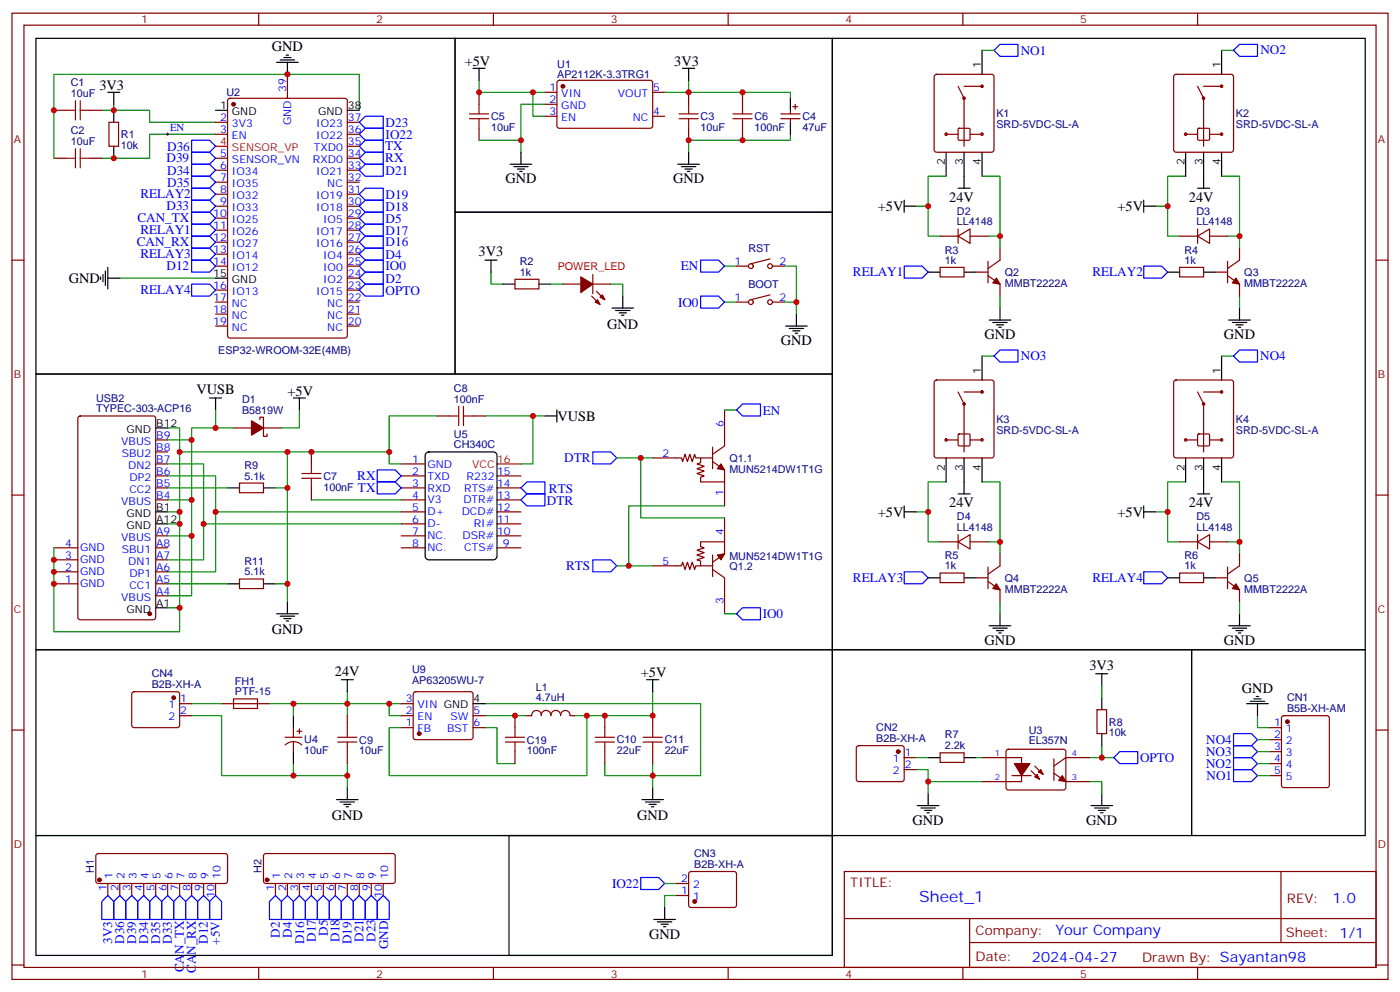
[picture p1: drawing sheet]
<svg xmlns="http://www.w3.org/2000/svg" width="412mm" height="292mm" viewBox="0 0 412 292" stroke-linecap="round" stroke-linejoin="round" font-family="sans-serif">
<g fill="none" stroke="#870000" stroke-width=".35">
<path d="M3.5 3.9h405.4v284.3h-405.4zM7.1 7.4h398.2v277.3h-398.2zM76.2 3.9v3.5M145.3 3.9v3.5M214.5 3.9v3.5M283.6 3.9v3.5M352.8 3.9v3.5M15.9 32.5h3.5M26.5 32.5h3.5M32.1 36h2.8v7h-2.8zM63.5 36h3.5M63.5 39.5h3.5"/>
<path d="M67.3 29.1l.4-.2h33.9l.7 .5v69.4l-.5 .6-34.1 .1-.6-.5-.1-69.4zM84.7 21.9v7M102.3 36h3.5M102.3 39.5h3.5M141.1 27.2v3.5M141.1 37.7v3.6M160.5 27.2h3.5M160.5 30.7h3.5M160.5 34.2h3.5M164.3 23.8l.4-.2 27.1 .1 .5 .6-.1 13-.6 .4h-27.1l-.5-.7v-12.7zM192.3 27.2h3.5M192.3 34.2h3.5"/>
<path d="M202.8 27.2v3.5M202.8 37.7v3.6M218.7 27.2v3.5M218.7 37.7v3.6M230 33.5h5.7M230 34.9h5.7M232.8 32.5v1M232.8 34.9v1.1M233.5 31.4h1.4M234.2 30.7v1.4M275.4 22.1l.5-.2h16.2l.5 .2 .2 .5v21.5l-.2 .5-.5 .2h-16.2l-.5-.2-.2-.5v-21.5zM278.7 39.5h3.5"/>
<path d="M282.2 25.4l1.8 3.5v14.1M282.3 37.9l.3-.2 3 .1 .2 .3-.1 3-.3 .2-3-.1-.2-.3zM284 25.4h5.3M285.8 39.5h3.5M346 22.1l.4-.2h16.3l.5 .2 .2 .5v21.5l-.3 .5-.4 .2h-16.3l-.5-.2-.2-.5v-21.5zM349.2 39.5h3.6M352.8 25.4l1.7 3.5v14.1M352.8 37.9l.3-.2 3 .1 .2 .3-.1 3-.2 .2-3-.1-.2-.3zM354.5 25.4h5.3M356.3 39.5h3.5M15.9 46.6h3.5M26.5 46.6h3.5"/>
<path d="M63.5 46.6h3.5M63.5 50.1h3.5M63.5 53.6h3.5M63.5 57.2h3.5M102.3 46.6h3.5M102.3 50.1h3.5M102.3 53.6h3.5M102.3 57.2h3.5M102.3 43h3.5M3.5 76.6h3.6M63.5 60.7h3.5M63.5 64.2h3.5"/>
<path d="M63.5 67.7h3.5M63.5 71.3h3.5M63.5 74.8h3.5M63.5 78.3h3.5M102.3 60.7h3.5M102.3 64.2h3.5M102.3 67.7h3.5M102.3 71.3h3.5M102.3 74.8h3.5M102.3 78.3h3.5M217 78.3h3.5M226.8 76.2l-5.6 1.4"/>
<path d="M227.5 78.3h3.6M276.9 78.7h7.1v2.8h-7.1zM276.9 69.5h5.3M282.2 69.5l3.6-2.1v4.2zM282.2 67.4v4.2M285.8 69.5h5.2M291 76.9v6.4M294.6 73v3.6l-3.6 2.4M347.5 78.7h7v2.8h-7zM347.5 69.5h5.3M352.8 69.5l3.5-2.1v4.2zM352.8 67.4v4.2"/>
<path d="M356.3 69.5h5.3M361.6 76.9v6.4M365.1 73v3.6l-3.5 2.4M405.3 76.6h3.6M63.5 85.4h3.5M63.5 88.9h3.5M63.5 92.4h3.5M63.5 96h3.5M102.3 85.4h3.5M102.3 88.9h3.5M102.3 92.4h3.5M102.3 96h3.5"/>
<path d="M102.3 81.8h3.5M151.7 82.2h7v2.8h-7zM165.8 83.6h5.3M174.3 87.1l2.4 2.5M174.6 83.6h5.3M174.6 80.8v5.6M175.7 85.7l2.5 2.5M217 88.9h3.5M226.8 86.8l-5.6 1.4M227.5 88.9h3.6M287.5 80.1h3.5M291 81.1l3.6 2.5v3.5"/>
<path d="M358.1 80.1h3.5M361.6 81.1l3.5 2.5v3.5M275.4 112l.5-.2h16.2l.5 .2 .2 .5v21.6l-.2 .5-.5 .2h-16.2l-.5-.3-.2-.4v-21.6zM282.2 115.4l1.8 3.5v14.1M284 115.4h5.3M346 112l.4-.2h16.3l.5 .2 .2 .5v21.6l-.3 .5-.4 .2h-16.3l-.5-.3-.2-.4v-21.6zM352.8 115.4l1.7 3.5v14.1M354.5 115.4h5.3M23.2 122.6l.4-.2h21.6l.6 .4 .1 58.9-.5 .6-21.8 .1-.6-.5-.1-58.8zM45.9 136.5h3.5M45.9 129.5h3.5M45.9 133h3.5"/>
<path d="M68.8 125.9h5.3M76.6 123.5v-.7h1v5.6h1.1v-.7M77.6 125.9h5.3M91.7 133v3.5M118.2 136.5h7M128.8 122.4h3.5M139.3 122.4h3.6M192.3 134.8h8.4l.4 1 .7-2.1 .7 2.1 .7-2.1 .7 2.1 .7-2.1 .4 1.1h4.9M206.4 134.8v1.4l-1.1 .3 2.1 .7-2.1 .7 2.1 .7-2.1 .7 2.1 .8-1 .3v1.4h7v-3.5l-3.5-2.5M209.9 131.6v6.3M213.4 120.6v10.6l-3.5 2.5M278.7 129.5h3.5"/>
<path d="M282.3 127.9l.3-.2 3 .1 .2 .3-.1 3-.3 .1h-3l-.2-.3zM285.8 129.5h3.5M349.2 129.5h3.6M352.8 127.9l.3-.2 3 .1 .2 .3-.1 3-.2 .1h-3l-.2-.3zM356.3 129.5h3.5M3.5 145.7h3.6M45.9 140.1h3.5M45.9 143.6h3.5M45.9 147.1h3.5M45.9 157.7h3.5M70.6 142.2h7v2.8h-7zM91.7 143.6v3.5"/>
<path d="M118.2 140.1h7M118.2 143.6h7M118.2 147.1h7M118.2 150.6h7M118.2 154.2h7M118.2 157.7h7M146.4 140.1h7.1M146.4 143.6h7.1M146.4 147.1h7.1M146.4 150.6h7.1M146.4 154.2h7.1M146.4 157.7h7.1"/>
<path d="M213.4 141.8v7.1M213.4 152.4v7.1M276.9 159.5h5.3M282.2 159.5l3.6-2.2v4.3zM282.2 157.3v4.3M285.8 159.5h5.2M347.5 159.5h5.3M352.8 159.5l3.5-2.2v4.3zM352.8 157.3v4.3M356.3 159.5h5.3M405.3 145.7h3.6M15.9 161.2h7"/>
<path d="M15.9 171.8h7M15.9 168.3h7M15.9 164.7h7M45.9 161.2h3.5M45.9 175.3h3.5M45.9 171.8h3.5M45.9 168.3h3.5M45.9 164.7h3.5M70.6 170.4h7v2.8h-7zM118.2 161.2h7M146.4 161.2h7.1M192.3 166.5h8.4l.4-1 .7 2.1 .7-2.1 .7 2.1 .7-2.1 .7 2.1 .4-1.1h4.9"/>
<path d="M209.9 167.6l3.5 2.4v10.6M209.9 165.5l3.5-2.5v-3.5h-7v1.4l1 .3-2.1 .7 2.1 .7-2.1 .7 2.1 .7-2.1 .7 1.1 .4v1.4M209.9 163.3v6.4M276.9 168.6h7.1v2.8h-7.1zM287.5 170h3.5M291 171.1l3.6 2.5v3.5M291 166.9v6.3M294.6 163v3.5l-3.6 2.5M347.5 168.6h7v2.8h-7zM358.1 170h3.5M361.6 171.1l3.5 2.5v3.5M361.6 166.9v6.3"/>
<path d="M365.1 163v3.5l-3.5 2.5M3.5 214.8h3.6M39 203.8l.5-.2h12.7l.5 .2 .2 .5v9.4l-.7 .4h-13l-.4-.7v-9.1zM52.9 210.6h3.5M52.9 207.1h3.5M65.3 207.1h14.1M84 217h4.9M84 219.2a3.5 3.5 0 0 1 4.9 .1M86.4 214.1v2.9M86.4 218.4v2.8M87.5 215.2h1.4M88.2 214.5v1.4"/>
<path d="M102.3 210.6v3.5M118.2 210.6h3.5M118.2 214.1h3.5M118.2 207.1h3.5M121.9 203.8l.5-.2h16.2l.5 .2 .2 .5v12.7l-.2 .5-.5 .2h-16.2l-.5-.3-.2-.4v-12.7zM139.3 210.6h3.6M139.3 214.1h3.6M151.7 210.6v3.5M155.2 210.6h1.4M156.6 210.6a1.41 1.41 0 0 1 1.4-1.5 1.41 1.41 0 0 1 1.4 1.5M159.4 210.6a1.41 1.41 0 0 1 1.5-1.5 1.41 1.41 0 0 1 1.4 1.5M162.3 210.6a1.41 1.41 0 0 1 1.4-1.5 1.41 1.41 0 0 1 1.4 1.5"/>
<path d="M165.2 210.6a1.38 1.38 0 0 1 1.3-1.5 1.38 1.38 0 0 1 1.4 1.5M167.9 210.6h1.4M178.2 210.6v3.5M192.3 210.6v3.5M252.5 219.6l.4-.2h12.7l.5 .2 .2 .5v9.5l-.7 .4-12.9-.1-.5-.6v-9.2zM323.1 208.8h2.9v7.1h-2.9zM373.9 214.1h3.6M373.9 217.7h3.6M377.7 210.8l.5-.2h12.7l.6 .4 .1 20.1-.5 .6-12.9 .1-.7-.5v-20zM405.3 214.8h3.6M102.3 221.2v3.5M151.7 221.2v3.5"/>
<path d="M178.2 221.2v3.5M192.3 221.2v3.5M266.3 223h3.6M266.3 226.5h3.6M276.9 221.5h7.1v2.9h-7.1zM289.3 223h11.6v7h-11.6M296.6 220.7l.4-.2h16.5l.5 .7-.1 10.8-.6 .5-16.5-.1-.5-.6v-10.6zM298.1 228.2h5.6M303.7 226.8l2.5 2.5M304.8 225.4l2.5 2.5M310.4 227.5l3.6 2.5h7M310.4 223.3v6.4"/>
<path d="M321 223h-7l-3.6 2.4M373.9 228.2h3.6M373.9 221.2h3.6M373.9 224.7h3.6M28.5 251.4l.4-.2h37.7l.4 .7v7.4l-.2 .5-.5 .2h-37.4l-.5-.2-.2-.5v-7.4zM31.7 260v3.5M35.3 260v3.5M38.8 260v3.5M42.3 260v3.5M45.9 260v3.5M49.4 260v3.5M52.9 260v3.5"/>
<path d="M56.4 260v3.5M60 260v3.5M63.5 260v3.5M77.8 251.4l.5-.2h37.7l.4 .7v7.4l-.2 .5-.5 .2h-37.4l-.5-.2-.2-.5v-7.4zM81.1 260v3.5M84.7 260v3.5M88.2 260v3.5M91.7 260v3.5M95.2 260v3.5M98.8 260v3.5M102.3 260v3.5M105.8 260v3.5"/>
<path d="M109.4 260v3.5M112.9 260v3.5M199.3 260h3.5M203.1 256.7l.5-.2h12.7l.5 .2 .2 .5-.1 9.4-.6 .5-13-.1-.5-.7v-9.1zM248.7 256.5h156.6v28.2h-156.6zM377.3 256.5v20.9M199.3 263.5h3.5M248.7 270.3h156.5M285.6 277.4h119.6M285.6 270.3v14.1M3.5 284h3.6M76.2 284.7v3.5"/>
<path d="M145.3 284.7v3.5M214.5 284.7v3.5M283.6 284.7v3.5M352.8 284.7v3.5M405.3 284h3.6"/>
<circle cx="278.7" cy="39.5" r=".35"/>
<circle cx="289.3" cy="39.5" r=".35"/>
<circle cx="349.2" cy="39.5" r=".35"/>
<circle cx="359.8" cy="39.5" r=".35"/>
<circle cx="221.2" cy="78.3" r=".71"/>
<circle cx="226.8" cy="78.3" r=".71"/>
<circle cx="221.2" cy="88.9" r=".71"/>
<circle cx="226.8" cy="88.9" r=".71"/>
<circle cx="278.7" cy="129.5" r=".35"/>
<circle cx="289.3" cy="129.5" r=".35"/>
<circle cx="349.3" cy="129.5" r=".35"/>
<circle cx="359.8" cy="129.5" r=".35"/>
</g>
<g fill="none" stroke="#008700" stroke-width=".35">
<path d="M289.3 14.8h3.5M359.8 14.8h3.6M30 32.5h14.1v3.5h19.4M33.5 30.7v1.8M63.5 39.5h-19.4v7.1h-14.1M105.8 32.5v-10.6h-89.9v24.7M141.1 23.6v3.6h15.9M160.5 27.2h-3.5v7h3.5M160.5 30.7h-7v14.1M202.8 27.2h30v1.7M202.8 23.6v3.6h-7M232.8 39.5v1.8h-30v3.5"/>
<path d="M141.1 41.3h12.4M278.7 51.9h-5.3v17.6h3.5M289.3 51.9h5.3v17.6h-3.6M349.2 51.9h-5.2v17.6h3.5M359.8 51.9h5.3v17.6h-3.5M213.4 78.3h3.6M231.1 78.3h3.5v14.1M269.9 60.7h3.5M294.6 69.5v3.5M340.4 60.7h3.6M365.1 69.5v3.5M35.3 81.8h28.2"/>
<path d="M144.6 80.1v3.5h3.6M162.3 83.6h3.5M179.9 83.6h3.5v3.5M213.4 88.9h3.6M231.1 88.9h3.5M294.6 87.1v3.6M365.1 87.1v3.6M289.3 104.8h3.5M359.8 104.8h3.6M49.4 136.5h10.6v28.2h-10.6M49.4 129.5h7v45.8h-7M49.4 125.9h3.5v24.7h-3.5"/>
<path d="M52.9 133h31.8M63.5 120.6v5.3h5.3M63.5 125.9h-7.1v3.6M88.2 120.6v5.3h-5.3M118.2 136.5h-3.5v-3.5h-30v44.1M128.8 122.4h-14.1v10.6M142.9 122.4h17.6M157 122.4v14.1h-3.5M181.7 134.8h7M192.3 134.8h-3.6v17.6h24.7M213.4 120.6h3.6M49.4 140.1h14.1v28.2h-14.1"/>
<path d="M49.4 147.1h7M49.4 143.6h17.6M49.4 157.7h7M52.9 150.6v3.6h-3.5M52.9 154.2v24.7h-3.5M60 154.2h58.2M63.5 150.6h54.7M81.1 143.6h3.6M91.7 147.1h26.5M213.4 148.9h-28.2v17.6h7.1M269.9 150.6h3.5M278.7 141.8h-5.3v17.7h3.5"/>
<path d="M289.3 141.8h5.3v17.7h-3.6M294.6 159.5v3.5M340.4 150.6h3.6M349.2 141.8h-5.2v17.7h3.5M359.8 141.8h5.3v17.7h-3.5M365.1 159.5v3.5M15.9 161.2v24.7h37v-7M49.4 171.8h17.6M81.1 171.8h3.6M181.7 166.5h3.5M294.6 177.1v3.5M365.1 177.1v3.5"/>
<path d="M213.4 180.6h3.6M56.4 210.6h8.9v17.6h21.1v-3.5M56.4 207.1h8.9M86.4 207.1v3.5M102.3 203.6v3.5h-22.9M114.7 207.1h-12.4v3.5M118.2 207.1h-3.5v3.5h3.5M142.9 207.1h63.5v21.1h-28.2v-3.5M142.9 214.1h3.5v10.6h5.3M142.9 210.6h12.3M169.3 210.6h3.6v17.6h-58.2v-14.1h3.5M192.3 203.6v7h-19.4"/>
<path d="M324.6 219.4v3.6h-3.6M324.6 201.8v3.5M370.4 210.6v3.5h3.5M370.4 217.7h3.5M86.4 228.2h15.9M102.3 224.7v7.1M192.3 224.7v7.1M269.9 226.5h3.5v3.5h15.9M269.9 223h3.5M273.4 230v3.5M287.5 223h1.8M321 230h3.6v3.5"/>
<path d="M324.6 223h3.5M370.4 221.2h3.5M370.4 224.7h3.5M370.4 228.2h3.5M195.8 260h3.5M199.3 263.5h-3.5v3.6"/>
</g>
<g fill="none" stroke="#00f" stroke-width=".35">
<path d="M292.8 14.8l1.8-1.7h5.3v3.5h-5.3zM363.4 14.8l1.7-1.7h5.3v3.5h-5.3zM105.8 39.5l1.8-1.8h5.3v3.6h-5.3zM105.8 36l1.8-1.8h5.3v3.5h-5.3zM56.4 55.4h5.3l1.8 1.8-1.8 1.7h-5.3zM56.4 58.9h5.3l1.8 1.8-1.8 1.7h-5.3zM56.4 48.3h5.3l1.8 1.8-1.8 1.8h-5.3zM56.4 51.9h5.3l1.8 1.7-1.8 1.8h-5.3zM56.4 41.3h5.3l1.8 1.7-1.8 1.8h-5.3zM56.4 44.8h5.3l1.8 1.8-1.8 1.7h-5.3zM105.8 46.6l1.8-1.8h5.3v3.5h-5.3zM105.8 43l1.8-1.7h5.3v3.5h-5.3z"/>
<path d="M105.8 57.2l1.8-1.8h5.3v3.5h-5.3zM105.8 50.1l1.8-1.8h5.3v3.6h-5.3zM56.4 66h5.3l1.8 1.7-1.8 1.8h-5.3zM56.4 73h5.3l1.8 1.8-1.8 1.8h-5.3zM56.4 76.6h5.3l1.8 1.7-1.8 1.8h-5.3zM56.4 69.5h5.3l1.8 1.8-1.8 1.7h-5.3zM56.4 62.4h5.3l1.8 1.8-1.8 1.8h-5.3zM105.8 78.3l1.8-1.7h5.3v3.5h-5.3zM105.8 71.3l1.8-1.8h5.3v3.5h-5.3zM105.8 67.7l1.8-1.7h5.3v3.5h-5.3zM105.8 60.7l1.8-1.8h5.3v3.5h-5.3zM105.8 74.8l1.8-1.8h5.3v3.6h-5.3z"/>
<path d="M105.8 64.2l1.8-1.8h5.3v3.6h-5.3zM206.4 76.6h5.3l1.7 1.7-1.7 1.8h-5.3zM266.3 78.3h5.3l1.8 1.8-1.8 1.7h-5.3zM336.9 78.3h5.3l1.8 1.8-1.8 1.7h-5.3zM56.4 83.6h5.3l1.8 1.8-1.8 1.7h-5.3zM105.8 85.4l1.8-1.8h5.3v3.5h-5.3zM105.8 81.8l1.8-1.7h5.3v3.5h-5.3zM206.4 87.1h5.3l1.7 1.8-1.7 1.8h-5.3zM292.8 104.8l1.8-1.8h5.3v3.5h-5.3zM363.4 104.8l1.7-1.8h5.3v3.5h-5.3zM111.1 138.3h5.3l1.8 1.8-1.8 1.7h-5.3zM174.6 133h5.3l1.8 1.8-1.8 1.7h-5.3z"/>
<path d="M217 120.6l1.7-1.7h5.3v3.5h-5.3zM111.1 141.8h5.3l1.8 1.8-1.8 1.7h-5.3zM153.5 143.6l1.7-1.8h5.3v3.5h-5.3zM153.5 147.1l1.7-1.8h5.3v3.6h-5.3zM174.6 164.7h5.3l1.8 1.8-1.8 1.8h-5.3zM266.3 168.3h5.3l1.8 1.7-1.8 1.8h-5.3zM336.9 168.3h5.3l1.8 1.7-1.8 1.8h-5.3zM217 180.6l1.7-1.7h5.3v3.5h-5.3zM363.4 219.4h5.3l1.7 1.8-1.7 1.8h-5.3zM363.4 215.9h5.3l1.7 1.8-1.7 1.7h-5.3zM328.1 223l1.7-1.8h5.3v3.5h-5.3zM363.4 226.5h5.3l1.7 1.7-1.7 1.8h-5.3z"/>
<path d="M363.4 223h5.3l1.7 1.7-1.7 1.8h-5.3zM188.7 258.2h5.3l1.8 1.8-1.8 1.8h-5.3zM31.7 263.5l1.8 1.8v5.3h-3.5v-5.3zM35.3 263.5l1.7 1.8v5.3h-3.5v-5.3zM38.8 263.5l1.8 1.8v5.3h-3.6v-5.3zM42.3 263.5l1.8 1.8v5.3h-3.5v-5.3zM45.9 263.5l1.7 1.8v5.3h-3.5v-5.3zM49.4 263.5l1.8 1.8v5.3h-3.6v-5.3zM52.9 263.5l1.8 1.8v5.3h-3.5v-5.3zM56.4 263.5l1.8 1.8v5.3h-3.5v-5.3zM60 263.5l1.7 1.8v5.3h-3.5v-5.3zM63.5 263.5l1.8 1.8v5.3h-3.6v-5.3z"/>
<path d="M81.1 263.5l1.8 1.8v5.3h-3.5v-5.3zM84.7 263.5l1.7 1.8v5.3h-3.5v-5.3zM88.2 263.5l1.8 1.8v5.3h-3.6v-5.3zM91.7 263.5l1.8 1.8v5.3h-3.5v-5.3zM95.2 263.5l1.8 1.8v5.3h-3.5v-5.3zM98.8 263.5l1.7 1.8v5.3h-3.5v-5.3zM102.3 263.5l1.8 1.8v5.3h-3.6v-5.3zM105.8 263.5l1.8 1.8v5.3h-3.5v-5.3zM109.4 263.5l1.7 1.8v5.3h-3.5v-5.3zM112.9 263.5l1.8 1.8v5.3h-3.6v-5.3z"/>
</g>
<g fill="none" stroke="#000" stroke-width=".35">
<path d="M10.6 11.3h123.5v98.8h-123.5zM81.5 18.3h6.3M82.5 17.6h4.3M83.6 16.9h2.1M84.3 16.2h.7M84.7 18.3v3.6M134.1 11.3h111.1v51.1h-111.1zM245.2 11.3h157v179.9h-157zM289.3 14.8v7.1M359.8 14.8v7.1M31.7 27.2h3.6M33.5 27.2v3.5"/>
<path d="M33.5 32.5v3.5M63.5 32.5h3.5M102.3 32.5h3.5M139.3 20.1h3.6M141.1 20.1v3.5M201.1 20.1h3.5M202.8 20.1v3.5M232.8 28.9v3.6M232.8 36v3.5M33.5 43v3.6M150.3 48.3h6.3M151.3 49h4.3"/>
<path d="M152.4 49.7h2.1M153.1 50.4h.7M153.5 44.8v3.5M199.7 48.3h6.3M200.7 49h4.3M201.8 49.7h2.1M202.5 50.4h.7M202.8 44.8v3.5M266.3 58.9v3.5M278.7 44.8v7.1M282.2 55.4h3.6M284 44.8v10.6"/>
<path d="M289.3 44.8v7.1M336.9 58.9v3.5M349.2 44.8v7.1M352.8 55.4h3.5M354.5 44.8v10.6M359.8 44.8v7.1M31 79.7v4.3M31.7 78.7v6.3M134.1 62.4h111.1v47.7h-111.1zM142.9 76.6h3.5M144.6 76.6v3.5M266.3 60.7h3.6"/>
<path d="M336.9 60.7h3.5M29.6 81.5v.7M30.3 80.8v2.1M31.7 81.8h3.6M63.5 81.8h3.5M148.2 83.6h3.5M158.7 83.6h3.6M180.3 90.7h6.3M181.3 91.4h4.3M182.4 92.1h2.1M183.1 92.8h.7M183.4 87.1v3.6"/>
<path d="M231.4 96h6.4M232.5 96.7h4.2M233.5 97.4h2.2M234.2 98.1h.7M234.6 92.4v3.6M273.4 80.1h3.5M284 80.1h3.5M291.4 94.2h6.3M292.5 94.9h4.2M293.5 95.6h2.1M294.2 96.3h.7M294.6 90.7v3.5"/>
<path d="M344 80.1h3.5M354.5 80.1h3.6M361.9 94.2h6.4M363 94.9h4.2M364.1 95.6h2.1M364.8 96.3h.7M365.1 90.7v3.5M10.6 110.1h234.6v81.1h-234.6zM61.7 117.1h3.6M63.5 117.1v3.5M86.4 117.1h3.6M88.2 117.1v3.5"/>
<path d="M289.3 104.8v7M359.8 104.8v7M45.9 125.9h3.5M125.5 133.4l.8-.4h19l.9 .4 .2 .7v29.6l-.5 .8-.6 .2h-19l-.9-.4-.2-.6v-29.6zM160.5 122.4h3.5M164 120.6v3.6M278.7 134.8v7M284 134.8v10.5M289.3 134.8v7M349.2 134.8v7M354.5 134.8v10.5M359.8 134.8v7"/>
<path d="M45.9 150.6h3.5M45.9 154.2h3.5M67 143.6h3.6M77.6 143.6h3.5M266.3 148.9v3.5M266.3 150.6h3.6M282.2 145.3h3.6M336.9 148.9v3.5M336.9 150.6h3.5M352.8 145.3h3.5M45.9 178.9h3.5M67 171.8h3.6"/>
<path d="M77.6 171.8h3.5M84.7 177.1v3.5M273.4 170h3.5M284 170h3.5M344 170h3.5M354.5 170h3.6M10.6 191.2h234.6v54.7h-234.6zM81.5 180.6h6.3M82.5 181.3h4.3M83.6 182h2.1M84.3 182.7h.7M245.2 191.2h105.8v54.7h-105.8z"/>
<path d="M291.4 184.1h6.3M292.5 184.9h4.2M293.5 185.6h2.1M294.2 186.3h.7M294.6 180.6v3.5M322.8 198.3h3.5M324.6 198.3v3.5M351 191.2h51.2v54.7h-51.2zM361.9 184.1h6.4M363 184.9h4.2M364.1 185.6h2.1M364.8 186.3h.7"/>
<path d="M365.1 180.6v3.5M86.4 210.6v3.5M100.5 200h3.6M102.3 200v3.6M139.3 207.1h3.6M190.5 200h3.5M192.3 200v3.6M324.6 205.3v3.5M324.6 215.9v3.5M367.2 207.1h6.4M368.3 206.4h4.2M369.4 205.7h2.1"/>
<path d="M370.1 205h.7M370.4 207.1v3.5M86.4 221.2v3.5M99.1 235.3h6.4M100.2 236h4.2M101.2 236.7h2.2M102 237.4h.7M102.3 231.8v3.5M189.1 235.3h6.3M190.1 236h4.3M191.2 236.7h2.1M191.9 237.4h.7"/>
<path d="M192.3 231.8v3.5M270.2 237.1h6.4M271.3 237.8h4.2M272.3 238.5h2.2M273 239.2h.8M273.4 233.5v3.6M273.4 223h3.5M284 223h3.5M321.4 237.1h6.3M322.4 237.8h4.3M323.5 238.5h2.1M324.2 239.2h.7"/>
<path d="M324.6 233.5v3.6M10.6 245.9h234.6v35.3h-234.6zM149.9 245.9h95.3v35.3h-95.3zM192.6 270.6h6.4M193.7 271.3h4.2M194.7 272h2.1M195.4 272.7h.7M195.8 267.1v3.5"/>
</g>
<g fill="#870000" stroke="#870000" stroke-width=".35">
<path d="M211.3 163.3l2.1-.3-1 1.7z"/>
<path d="M212.4 136.5l1 1.8-2.1-.4z"/>
<path d="M176.7 87.5l.7-.7 .8 1.4z"/>
<path d="M176 88.2l.7 1.4-1.4-.7z"/>
<path d="M171.1 81.5l3.5 2.1-3.5 2.5z"/>
<path d="M74.1 123.8l3.5 2.1-3.5 2.2z"/>
<path d="M293.5 81.8l1.1 1.8-2.1-.3z"/>
<path d="M364.1 81.8l1 1.8-2.1-.3z"/>
<path d="M293.5 171.8l1.1 1.8-2.1-.4z"/>
<path d="M364.1 171.8l1 1.8-2.1-.4z"/>
<path d="M312.9 228.2l1.1 1.8-2.1-.3z"/>
<path d="M304.8 228.6l.7-.7 .7 1.4z"/>
<path d="M305.9 227.2l.7-.7 .7 1.4z"/>
<path d="M298.8 224.7h4.6l-2.5 3.5z"/>
<circle cx="68.8" cy="30.7" r=".53"/>
<circle cx="165.8" cy="25.4" r=".53"/>
<circle cx="123.5" cy="215.9" r=".53"/>
<circle cx="289.3" cy="25.4" r=".35"/>
<circle cx="284" cy="28.9" r=".35"/>
<circle cx="359.8" cy="25.4" r=".35"/>
<circle cx="354.5" cy="28.9" r=".35"/>
<circle cx="289.3" cy="115.4" r=".35"/>
<circle cx="284" cy="118.9" r=".35"/>
<circle cx="359.8" cy="115.4" r=".35"/>
<circle cx="354.5" cy="118.9" r=".35"/>
<circle cx="44.1" cy="180.6" r=".53"/>
<circle cx="264.6" cy="221.2" r=".53"/>
<circle cx="204.6" cy="265.3" r=".53"/>
<circle cx="379.2" cy="212.4" r=".53"/>
<circle cx="51.2" cy="205.3" r=".53"/>
<circle cx="29.3" cy="258.9" r=".53"/>
<circle cx="78.7" cy="258.9" r=".53"/>
</g>
<g fill="none" stroke="#a10000" stroke-width=".35">
<path d="M19.4 32.5h2.8M22.2 29.6v5.7M23.6 29.6v5.7M23.6 32.5h2.9M138.3 34.9h5.6M138.3 33.5h5.6M141.1 30.7v2.8M141.1 34.9v2.8M200 34.9h5.7M200 33.5h5.7M202.8 30.7v2.8M202.8 34.9v2.8"/>
<path d="M215.9 34.9h5.6M215.9 33.5h5.6M218.7 30.7v2.8M218.7 34.9v2.8M19.4 46.6h2.8M22.2 43.7v5.7M23.6 46.6h2.9M23.6 43.7v5.7M135.1 119.6v5.6M136.5 119.6v5.6M88.9 139.3h5.6M91.7 136.5v2.8"/>
<path d="M132.3 122.4h2.8M136.5 122.4h2.8M88.9 140.8h5.6M91.7 140.8v2.8M68.8 205.7h7v2.8h-7zM99.5 218.4h5.6M99.5 217h5.6M102.3 214.1v2.9M102.3 218.4v2.8M148.9 218.4h5.6M148.9 217h5.6M151.7 214.1v2.9"/>
<path d="M151.7 218.4v2.8M175.3 218.4h5.7M175.3 217h5.7M178.2 214.1v2.9M178.2 218.4v2.8M189.4 218.4h5.7M189.4 217h5.7M192.3 214.1v2.9M192.3 218.4v2.8"/>
</g>
<path d="M63.5 43h3.5M146.4 136.5h7.1" fill="none" stroke="#f00" stroke-width=".35"/>
<path d="M49 39.5h.7M49.4 39.2v.7" fill="none" stroke="#000" stroke-width=".29"/>
<g fill="#c00">
<circle cx="188.7" cy="134.8" r=".88"/>
<circle cx="185.2" cy="166.5" r=".88"/>
<circle cx="84.7" cy="21.9" r=".88"/>
<circle cx="33.5" cy="32.5" r=".88"/>
<circle cx="202.8" cy="41.3" r=".88"/>
<circle cx="141.1" cy="27.2" r=".88"/>
<circle cx="153.5" cy="41.3" r=".88"/>
<circle cx="157" cy="27.2" r=".88"/>
<circle cx="202.8" cy="27.2" r=".88"/>
<circle cx="234.6" cy="88.9" r=".88"/>
<circle cx="114.7" cy="133" r=".88"/>
<circle cx="102.3" cy="207.1" r=".88"/>
<circle cx="192.3" cy="228.2" r=".88"/>
<circle cx="172.9" cy="210.6" r=".88"/>
<circle cx="114.7" cy="207.1" r=".88"/>
<circle cx="151.7" cy="210.6" r=".88"/>
<circle cx="273.4" cy="60.7" r=".88"/>
<circle cx="294.6" cy="69.5" r=".88"/>
<circle cx="365.1" cy="69.5" r=".88"/>
<circle cx="344" cy="60.7" r=".88"/>
<circle cx="294.6" cy="159.5" r=".88"/>
<circle cx="273.4" cy="150.6" r=".88"/>
<circle cx="365.1" cy="159.5" r=".88"/>
<circle cx="344" cy="150.6" r=".88"/>
<circle cx="33.5" cy="46.6" r=".88"/>
<circle cx="324.6" cy="223" r=".88"/>
<circle cx="273.4" cy="230" r=".88"/>
<circle cx="218.7" cy="27.2" r=".88"/>
<circle cx="218.7" cy="41.3" r=".88"/>
<circle cx="52.9" cy="150.6" r=".88"/>
<circle cx="52.9" cy="154.2" r=".88"/>
<circle cx="56.4" cy="157.7" r=".88"/>
<circle cx="56.4" cy="147.1" r=".88"/>
<circle cx="52.9" cy="178.9" r=".88"/>
<circle cx="15.9" cy="171.8" r=".88"/>
<circle cx="15.9" cy="168.3" r=".88"/>
<circle cx="15.9" cy="164.7" r=".88"/>
<circle cx="84.7" cy="171.8" r=".88"/>
<circle cx="84.7" cy="143.6" r=".88"/>
<circle cx="84.7" cy="133" r=".88"/>
<circle cx="52.9" cy="133" r=".88"/>
<circle cx="63.5" cy="125.9" r=".88"/>
<circle cx="56.4" cy="129.5" r=".88"/>
<circle cx="63.5" cy="150.6" r=".88"/>
<circle cx="60" cy="154.2" r=".88"/>
<circle cx="91.7" cy="133" r=".88"/>
<circle cx="157" cy="122.4" r=".88"/>
<circle cx="15.9" cy="32.5" r=".88"/>
<circle cx="102.3" cy="228.2" r=".88"/>
<circle cx="86.4" cy="228.2" r=".88"/>
<circle cx="86.4" cy="207.1" r=".88"/>
<circle cx="178.2" cy="210.6" r=".88"/>
<circle cx="192.3" cy="210.6" r=".88"/>
</g>
<text font-size="4.6" fill="#00f" x="270.8" y="265.5">Sheet_1</text>
<g font-size="4.2">
<text x="80.1" y="15.1">GND</text>
<text x="136.9" y="19.4">+5V</text>
<text x="198.6" y="19.4">3V3</text>
<text x="29.3" y="26.5">3V3</text>
<text x="148.9" y="54">GND</text>
<text x="198.3" y="54">GND</text>
<text x="279.6" y="59.4">24V</text>
<text x="350.2" y="59.4">24V</text>
<text x="258.6" y="62.1">+5V</text>
<text x="329.2" y="62.1">+5V</text>
<text x="141" y="75.4">3V3</text>
<text x="20.3" y="83.3">GND</text>
<text x="178.9" y="96.8">GND</text>
<text x="230" y="101.6">GND</text>
<text x="290" y="99.8">GND</text>
<text x="360.5" y="99.8">GND</text>
<text x="57.9" y="116">VUSB</text>
<text x="84.7" y="116.4">+5V</text>
<text x="164.2" y="123.8">VUSB</text>
<text x="279.6" y="149.3">24V</text>
<text x="350.2" y="149.3">24V</text>
<text x="258.6" y="152.1">+5V</text>
<text x="329.2" y="152.1">+5V</text>
<text x="80.1" y="186.7">GND</text>
<text x="290" y="189.8">GND</text>
<text x="360.5" y="189.8">GND</text>
<text x="320.9" y="197.2">3V3</text>
<text x="98.7" y="198.9">24V</text>
<text x="188.7" y="199.3">+5V</text>
<text x="365.8" y="203.9">GND</text>
<text x="97.7" y="241.4">GND</text>
<text x="187.7" y="241.4">GND</text>
<text x="268.8" y="242.7">GND</text>
<text x="320" y="242.7">GND</text>
<text x="191.2" y="276.2">GND</text>
</g>
<g font-size="4.2" fill="#00f">
<text x="392.5" y="265.7">1.0</text>
<text x="310.9" y="275.3">Your Company</text>
<text x="304" y="283.1">2024-04-27</text>
</g>
<g font-size="3.9" fill="#00f">
<text x="300.7" y="16.1">NO1</text>
<text x="371.3" y="16">NO2</text>
<text x="113.6" y="40.8">IO22</text>
<text x="113.6" y="37.3">D23</text>
<text x="49.1" y="47.8">D39</text>
<text x="49.3" y="44.3">D36</text>
<text x="113.5" y="47.8">RX</text>
<text x="113.5" y="44.2">TX</text>
<text x="49.3" y="51.4">D34</text>
<text x="113.6" y="51.4">D21</text>
<text x="41.3" y="58.4">RELAY2</text>
<text x="49.3" y="54.9">D35</text>
<text x="113.6" y="58.5">D19</text>
<text x="40.5" y="65.5">CAN_TX</text>
<text x="49.1" y="61.9">D33</text>
<text x="113.6" y="62">D18</text>
<text x="113.6" y="65.5">D5</text>
<text x="41.3" y="69">RELAY1</text>
<text x="113.6" y="69.1">D17</text>
<text x="40.3" y="72.5">CAN_RX</text>
<text x="41.3" y="76">RELAY3</text>
<text x="113.6" y="72.5">D16</text>
<text x="113.6" y="76.1">D4</text>
<text x="49.1" y="79.6">D12</text>
<text x="113.5" y="79.5">IO0</text>
<text x="113.6" y="83.2">D2</text>
<text x="200.5" y="79.6">EN</text>
<text x="251.2" y="81.3">RELAY1</text>
<text x="321.8" y="81.3">RELAY2</text>
<text x="41.3" y="86.6">RELAY4</text>
<text x="113.6" y="86.7">OPTO</text>
<text x="199.7" y="90.2">IO0</text>
<text x="300.7" y="106">NO3</text>
<text x="371.2" y="106">NO4</text>
<text x="224.7" y="122">EN</text>
<text x="166.2" y="136">DTR</text>
<text x="105.2" y="141.3">RX</text>
<text x="105.4" y="144.9">TX</text>
<text x="161.1" y="148.5">DTR</text>
<text x="161.7" y="145">RTS</text>
<text x="166.8" y="167.7">RTS</text>
<text x="251.2" y="171.2">RELAY3</text>
<text x="321.8" y="171.2">RELAY4</text>
<text x="224.7" y="181.8">IO0</text>
<text x="355.3" y="219">NO4</text>
<text x="335.8" y="224.3">OPTO</text>
<text x="355.3" y="226.1">NO2</text>
<text x="355.3" y="222.6">NO3</text>
<text x="355.4" y="229.5">NO1</text>
<text x="180.3" y="261.3">IO22</text>
<text x="82.4" y="276" transform="rotate(-90 82.4 276)">D2</text>
<text x="85.9" y="276" transform="rotate(-90 85.9 276)">D4</text>
<text x="96.5" y="275.3" transform="rotate(-90 96.5 275.3)">D5</text>
<text x="33" y="277.8" transform="rotate(-90 33 277.8)">3V3</text>
<text x="36.6" y="277.8" transform="rotate(-90 36.6 277.8)">D36</text>
<text x="40.1" y="277.8" transform="rotate(-90 40.1 277.8)">D39</text>
<text x="43.6" y="277.8" transform="rotate(-90 43.6 277.8)">D34</text>
<text x="47.1" y="277.8" transform="rotate(-90 47.1 277.8)">D35</text>
<text x="50.6" y="277.8" transform="rotate(-90 50.6 277.8)">D33</text>
<text x="61.2" y="277.8" transform="rotate(-90 61.2 277.8)">D12</text>
<text x="64.7" y="278" transform="rotate(-90 64.7 278)">+5V</text>
<text x="89.6" y="277.8" transform="rotate(-90 89.6 277.8)">D16</text>
<text x="93" y="277.2" transform="rotate(-90 93 277.2)">D17</text>
<text x="100.1" y="277.2" transform="rotate(-90 100.1 277.2)">D18</text>
<text x="103.6" y="277.8" transform="rotate(-90 103.6 277.8)">D19</text>
<text x="107.1" y="277.2" transform="rotate(-90 107.1 277.2)">D21</text>
<text x="110.6" y="277.2" transform="rotate(-90 110.6 277.2)">D23</text>
<text x="114.3" y="279.3" transform="rotate(-90 114.3 279.3)">GND</text>
<text x="54.2" y="286.1" transform="rotate(-90 54.2 286.1)">CAN_TX</text>
<text x="57.7" y="286.3" transform="rotate(-90 57.7 286.3)">CAN_RX</text>
</g>
<g font-size="3.9" fill="#800">
<text x="250.5" y="261.1">TITLE:</text>
<text x="379.1" y="265.7">REV:</text>
<text x="287.4" y="275.3">Company:</text>
<text x="378.7" y="275.9">Sheet: 1/1</text>
<text x="287.4" y="282.9">Date:</text>
<text x="336.4" y="283">Drawn By: Sayantan98</text>
</g>
<g font-size="3.2" fill="#800">
<text x="41.6" y="6.9">1</text>
<text x="110.8" y="6.9">2</text>
<text x="179.9" y="6.9">3</text>
<text x="249.1" y="6.9">4</text>
<text x="318.2" y="6.9">5</text>
<text x="4.1" y="42">A</text>
<text x="405.9" y="42">A</text>
<text x="4.1" y="111.1">B</text>
<text x="405.9" y="111.1">B</text>
<text x="4.1" y="180.3">C</text>
<text x="405.9" y="180.3">C</text>
<text x="4.1" y="249.4">D</text>
<text x="405.9" y="249.4">D</text>
<text x="41.6" y="287.7">1</text>
<text x="110.8" y="287.7">2</text>
<text x="179.9" y="287.7">3</text>
<text x="249.1" y="287.7">4</text>
<text x="318.2" y="287.7">5</text>
</g>
<g font-size="3.2" fill="#000080">
<text x="164.2" y="23">AP2112K-3.3TRG1</text>
<text x="164.2" y="19.9">U1</text>
<text x="20.8" y="28.6">10uF</text>
<text x="20.8" y="25.5">C1</text>
<text x="66.7" y="28.3">U2</text>
<text x="144.6" y="35.4">C5</text>
<text x="206.4" y="35.4">C3</text>
<text x="222.2" y="35.4">C6</text>
<text x="236.4" y="35.4">C4</text>
<text x="293.5" y="34.5">K1</text>
<text x="364.1" y="34.5">K2</text>
<text x="20.8" y="39.6">C2</text>
<text x="35.6" y="40.7">R1</text>
<text x="144.6" y="38.6">10uF</text>
<text x="206.4" y="38.6">10uF</text>
<text x="222.2" y="38.6">100nF</text>
<text x="236.4" y="38.6">47uF</text>
<text x="293.5" y="37.7">SRD-5VDC-SL-A</text>
<text x="364.1" y="37.7">SRD-5VDC-SL-A</text>
<text x="20.8" y="42.7">10uF</text>
<text x="35.6" y="43.8">10k</text>
<text x="281.9" y="63.1">D2</text>
<text x="352.4" y="63.1">D3</text>
<text x="281.9" y="66.3">LL4148</text>
<text x="352.4" y="66.3">LL4148</text>
<text x="153.1" y="78">R2</text>
<text x="220.4" y="74.1">RST</text>
<text x="278.3" y="77.6">1k</text>
<text x="278.3" y="74.7">R3</text>
<text x="348.9" y="77.6">1k</text>
<text x="348.9" y="74.7">R4</text>
<text x="153.1" y="81.1">1k</text>
<text x="296" y="81.2">Q2</text>
<text x="366.5" y="81.2">Q3</text>
<text x="220.4" y="84.7">BOOT</text>
<text x="296" y="84.4">MMBT2222A</text>
<text x="366.5" y="84.4">MMBT2222A</text>
<text x="64.3" y="104.1">ESP32-WROOM-32E(4MB)</text>
<text x="28.3" y="118.2">USB2</text>
<text x="71.3" y="118.6">D1</text>
<text x="133.7" y="118.5">100nF</text>
<text x="133.7" y="115.4">C8</text>
<text x="28.3" y="121.4">TYPEC-303-ACP16</text>
<text x="71.3" y="121.8">B5819W</text>
<text x="293.5" y="124.4">K3</text>
<text x="364.1" y="124.4">K4</text>
<text x="133.7" y="131.9">CH340C</text>
<text x="133.7" y="128.8">U5</text>
<text x="293.5" y="127.7">SRD-5VDC-SL-A</text>
<text x="364.1" y="127.7">SRD-5VDC-SL-A</text>
<text x="72" y="137.9">R9</text>
<text x="214.8" y="135.9">Q1.1</text>
<text x="72" y="141.1">5.1k</text>
<text x="95.2" y="141.2">C7</text>
<text x="214.8" y="139.1">MUN5214DW1T1G</text>
<text x="95.2" y="144.4">100nF</text>
<text x="281.9" y="153.1">D4</text>
<text x="352.4" y="153.1">D5</text>
<text x="281.9" y="156.3">LL4148</text>
<text x="352.4" y="156.3">LL4148</text>
<text x="72" y="166.1">R11</text>
<text x="214.8" y="164.7">MUN5214DW1T1G</text>
<text x="214.8" y="167.8">Q1.2</text>
<text x="278.3" y="167.6">1k</text>
<text x="278.3" y="164.6">R5</text>
<text x="348.9" y="167.6">1k</text>
<text x="348.9" y="164.6">R6</text>
<text x="72" y="169.3">5.1k</text>
<text x="296" y="171.2">Q4</text>
<text x="366.5" y="171.2">Q5</text>
<text x="296" y="174.4">MMBT2222A</text>
<text x="366.5" y="174.4">MMBT2222A</text>
<text x="121.4" y="198">U9</text>
<text x="44.7" y="202.5">B2B-XH-A</text>
<text x="44.7" y="199.3">CN4</text>
<text x="69.2" y="201.4">FH1</text>
<text x="121.4" y="201.2">AP63205WU-7</text>
<text x="157.9" y="203.3">L1</text>
<text x="69.2" y="204.6">PTF-15</text>
<text x="157.9" y="206.4">4.7uH</text>
<text x="379.1" y="209.5">B5B-XH-AM</text>
<text x="379.1" y="206.3">CN1</text>
<text x="258.1" y="215.2">CN2</text>
<text x="303" y="215.9">U3</text>
<text x="326.7" y="213.5">R8</text>
<text x="89.6" y="222">10uF</text>
<text x="89.6" y="218.8">U4</text>
<text x="105.8" y="222">10uF</text>
<text x="105.8" y="218.8">C9</text>
<text x="155.2" y="222">100nF</text>
<text x="155.2" y="218.8">C19</text>
<text x="181.7" y="222">22uF</text>
<text x="181.7" y="218.8">C10</text>
<text x="195.8" y="222">22uF</text>
<text x="195.8" y="218.8">C11</text>
<text x="258.1" y="218.4">B2B-XH-A</text>
<text x="278.4" y="220.5">2.2k</text>
<text x="278.4" y="217.3">R7</text>
<text x="303" y="219.1">EL357N</text>
<text x="326.7" y="216.7">10k</text>
<text x="27.6" y="256.8" transform="rotate(-90 27.6 256.8)">H1</text>
<text x="77" y="256.8" transform="rotate(-90 77 256.8)">H2</text>
<text x="204.5" y="255.4">B2B-XH-A</text>
<text x="204.5" y="252.2">CN3</text>
</g>
<g font-size="3.2">
<text x="288.9" y="20.1" transform="rotate(-90 288.9 20.1)">1</text>
<text x="359.5" y="20.1" transform="rotate(-90 359.5 20.1)">1</text>
<text x="64.8" y="32.1">1</text>
<text x="68.3" y="33.9">GND</text>
<text x="93.7" y="33.9">GND</text>
<text x="102.5" y="32.1">38</text>
<text x="278.3" y="48.6" transform="rotate(-90 278.3 48.6)">2</text>
<text x="283.6" y="48.6" transform="rotate(-90 283.6 48.6)">3</text>
<text x="288.9" y="48.6" transform="rotate(-90 288.9 48.6)">4</text>
<text x="348.9" y="48.6" transform="rotate(-90 348.9 48.6)">2</text>
<text x="354.2" y="48.6" transform="rotate(-90 354.2 48.6)">3</text>
<text x="359.5" y="48.6" transform="rotate(-90 359.5 48.6)">4</text>
<text x="62.8" y="81.5">15</text>
<text x="68.3" y="83.3">GND</text>
<text x="288.9" y="110.1" transform="rotate(-90 288.9 110.1)">1</text>
<text x="359.5" y="110.1" transform="rotate(-90 359.5 110.1)">1</text>
<text x="46" y="125.6">B12</text>
<text x="37.3" y="127.4">GND</text>
<text x="278.3" y="138.5" transform="rotate(-90 278.3 138.5)">2</text>
<text x="283.6" y="138.5" transform="rotate(-90 283.6 138.5)">3</text>
<text x="288.9" y="138.5" transform="rotate(-90 288.9 138.5)">4</text>
<text x="348.9" y="138.5" transform="rotate(-90 348.9 138.5)">2</text>
<text x="354.2" y="138.5" transform="rotate(-90 354.2 138.5)">3</text>
<text x="359.5" y="138.5" transform="rotate(-90 359.5 138.5)">4</text>
<text x="37.3" y="155.6">GND</text>
<text x="37.3" y="152">GND</text>
<text x="46" y="153.8">A12</text>
<text x="46" y="150.3">B1</text>
<text x="46" y="178.5">A1</text>
<text x="37.3" y="180.3">GND</text>
<text x="139.5" y="206.7">4</text>
</g>
<g font-size="3.2" fill="#00f">
<text x="84.3" y="27.2" transform="rotate(-90 84.3 27.2)">39</text>
<text x="161.9" y="26.8">1</text>
<text x="165.3" y="28.6">VIN</text>
<text x="182" y="28.6">VOUT</text>
<text x="192.4" y="26.8">5</text>
<text x="64.8" y="35.6">2</text>
<text x="102.5" y="35.6">37</text>
<text x="161.9" y="30.3">2</text>
<text x="161.9" y="33.9">3</text>
<text x="165.3" y="32.1">GND</text>
<text x="165.3" y="35.6">EN</text>
<text x="186.4" y="35.6">NC</text>
<text x="192.4" y="33.9">4</text>
<text x="50.1" y="38.6">EN</text>
<text x="64.8" y="39.2">3</text>
<text x="68.3" y="37.4">3V3</text>
<text x="68.3" y="40.9">EN</text>
<text x="85.7" y="36.9" transform="rotate(-90 85.7 36.9)">GND</text>
<text x="93.1" y="40.9">IO22</text>
<text x="93.1" y="37.4">IO23</text>
<text x="102.5" y="39.2">36</text>
<text x="64.8" y="46.2">5</text>
<text x="68.3" y="48">SENSOR_VN</text>
<text x="92.2" y="48">RXD0</text>
<text x="92.4" y="44.4">TXD0</text>
<text x="102.5" y="46.2">34</text>
<text x="102.5" y="42.7">35</text>
<text x="64.8" y="49.7">6</text>
<text x="64.8" y="53.3">7</text>
<text x="68.3" y="51.5">IO34</text>
<text x="93.1" y="51.5">IO21</text>
<text x="102.5" y="53.3">32</text>
<text x="102.5" y="49.7">33</text>
<text x="64.8" y="56.8">8</text>
<text x="68.3" y="55">IO35</text>
<text x="68.3" y="58.6">IO32</text>
<text x="93.1" y="58.6">IO19</text>
<text x="96.4" y="55">NC</text>
<text x="102.5" y="56.8">31</text>
<text x="62.8" y="63.9">10</text>
<text x="64.8" y="60.3">9</text>
<text x="68.3" y="62.1">IO33</text>
<text x="68.3" y="65.6">IO25</text>
<text x="93.1" y="62.1">IO18</text>
<text x="95.2" y="65.6">IO5</text>
<text x="102.5" y="63.9">29</text>
<text x="102.5" y="60.3">30</text>
<text x="62.8" y="67.4">11</text>
<text x="62.8" y="70.9">12</text>
<text x="68.3" y="69.1">IO26</text>
<text x="93.1" y="69.1">IO17</text>
<text x="102.5" y="70.9">27</text>
<text x="102.5" y="67.4">28</text>
<text x="62.8" y="74.4">13</text>
<text x="62.8" y="78">14</text>
<text x="68.3" y="72.7">IO27</text>
<text x="68.3" y="76.2">IO14</text>
<text x="93.1" y="72.7">IO16</text>
<text x="95.2" y="76.2">IO4</text>
<text x="102.5" y="78">25</text>
<text x="102.5" y="74.4">26</text>
<text x="216.4" y="78">1</text>
<text x="229.7" y="78">2</text>
<text x="68.3" y="79.7">IO12</text>
<text x="95.2" y="83.3">IO2</text>
<text x="95.2" y="79.7">IO0</text>
<text x="102.5" y="81.5">24</text>
<text x="62.8" y="85">16</text>
<text x="62.8" y="88.5">17</text>
<text x="68.3" y="86.8">IO13</text>
<text x="93.1" y="86.8">IO15</text>
<text x="102.5" y="88.5">22</text>
<text x="102.5" y="85">23</text>
<text x="216.4" y="88.5">1</text>
<text x="229.7" y="88.5">2</text>
<text x="62.8" y="92.1">18</text>
<text x="62.8" y="95.6">19</text>
<text x="68.3" y="90.3">NC</text>
<text x="68.3" y="93.8">NC</text>
<text x="96.4" y="93.8">NC</text>
<text x="96.4" y="90.3">NC</text>
<text x="102.5" y="95.6">20</text>
<text x="102.5" y="92.1">21</text>
<text x="68.3" y="97.4">NC</text>
<text x="96.4" y="97.4">NC</text>
<text x="213.1" y="125.6" transform="rotate(-90 213.1 125.6)">6</text>
<text x="35.7" y="130.9">VBUS</text>
<text x="46" y="129.1">B9</text>
<text x="35.9" y="134.4">SBU2</text>
<text x="37.7" y="137.9">DN2</text>
<text x="46" y="136.2">B7</text>
<text x="46" y="132.6">B8</text>
<text x="121.5" y="136.2">1</text>
<text x="125.9" y="137.6">GND</text>
<text x="195.2" y="134.4">2</text>
<text x="38.2" y="141.5">DP2</text>
<text x="46" y="143.2">B5</text>
<text x="46" y="139.7">B6</text>
<text x="121.5" y="143.2">3</text>
<text x="121.5" y="139.7">2</text>
<text x="125.9" y="141.1">TXD</text>
<text x="137.4" y="141.1">R232</text>
<text x="146.4" y="139.7">15</text>
<text x="146.4" y="143.2">14</text>
<text x="35.7" y="148.5">VBUS</text>
<text x="38.1" y="145">CC2</text>
<text x="46" y="146.8">B4</text>
<text x="121.5" y="146.8">4</text>
<text x="125.9" y="148.2">V3</text>
<text x="125.9" y="144.6">RXD</text>
<text x="136.5" y="148.2">DTR#</text>
<text x="136.8" y="144.6">RTS#</text>
<text x="146.4" y="146.8">13</text>
<text x="213.1" y="145.9" transform="rotate(-90 213.1 145.9)">1</text>
<text x="121.5" y="153.8">6</text>
<text x="121.5" y="150.3">5</text>
<text x="125.9" y="155.2">D-</text>
<text x="125.9" y="151.7">D+</text>
<text x="136" y="151.7">DCD#</text>
<text x="139.6" y="155.2">RI#</text>
<text x="146.4" y="150.3">12</text>
<text x="146.4" y="153.8">11</text>
<text x="19.1" y="160.9">4</text>
<text x="35.7" y="159.1">VBUS</text>
<text x="46" y="160.9">A8</text>
<text x="46" y="157.3">A9</text>
<text x="121.5" y="160.9">8</text>
<text x="121.5" y="157.3">7</text>
<text x="125.9" y="158.8">NC.</text>
<text x="136.3" y="158.8">DSR#</text>
<text x="146.4" y="157.3">10</text>
<text x="148.2" y="160.9">9</text>
<text x="213.1" y="157.3" transform="rotate(-90 213.1 157.3)">4</text>
<text x="19.1" y="167.9">2</text>
<text x="19.1" y="164.4">3</text>
<text x="23.6" y="165.8">GND</text>
<text x="23.6" y="162.3">GND</text>
<text x="35.9" y="162.6">SBU1</text>
<text x="37.7" y="166.2">DN1</text>
<text x="46" y="167.9">A6</text>
<text x="46" y="164.4">A7</text>
<text x="125.9" y="162.3">NC.</text>
<text x="136.8" y="162.3">CTS#</text>
<text x="195.2" y="166.2">5</text>
<text x="19.1" y="171.4">1</text>
<text x="23.6" y="172.9">GND</text>
<text x="23.6" y="169.3">GND</text>
<text x="38.1" y="173.2">CC1</text>
<text x="38.2" y="169.7">DP1</text>
<text x="46" y="171.4">A5</text>
<text x="35.7" y="176.7">VBUS</text>
<text x="46" y="175">A4</text>
<text x="213.1" y="177.7" transform="rotate(-90 213.1 177.7)">3</text>
<text x="49.6" y="208.5">1</text>
<text x="53.1" y="206.7">1</text>
<text x="119.5" y="206.7">3</text>
<text x="123" y="208.5">VIN GND</text>
<text x="49.6" y="212">2</text>
<text x="53.1" y="210.3">2</text>
<text x="119.5" y="213.8">1</text>
<text x="119.5" y="210.3">2</text>
<text x="123" y="215.5">FB</text>
<text x="123" y="212">EN</text>
<text x="131.7" y="215.5">BST</text>
<text x="132.7" y="212">SW</text>
<text x="139.5" y="210.3">5</text>
<text x="139.5" y="213.8">6</text>
<text x="375.3" y="213.8">1</text>
<text x="378.8" y="215.5">1</text>
<text x="375.3" y="217.3">2</text>
<text x="375.3" y="220.8">3</text>
<text x="378.8" y="219.1">2</text>
<text x="263" y="224.4">1</text>
<text x="263" y="227.9">2</text>
<text x="266.5" y="222.6">1</text>
<text x="266.5" y="226.1">2</text>
<text x="375.3" y="224.4">4</text>
<text x="375.3" y="227.9">5</text>
<text x="378.8" y="222.6">3</text>
<text x="378.8" y="226.1">4</text>
<text x="378.8" y="229.7">5</text>
<text x="31.4" y="262.2" transform="rotate(-90 31.4 262.2)">1</text>
<text x="33.2" y="258.7" transform="rotate(-90 33.2 258.7)">1</text>
<text x="34.9" y="262.2" transform="rotate(-90 34.9 262.2)">2</text>
<text x="36.7" y="258.7" transform="rotate(-90 36.7 258.7)">2</text>
<text x="38.5" y="262.2" transform="rotate(-90 38.5 262.2)">3</text>
<text x="40.2" y="258.7" transform="rotate(-90 40.2 258.7)">3</text>
<text x="42" y="262.2" transform="rotate(-90 42 262.2)">4</text>
<text x="43.7" y="258.7" transform="rotate(-90 43.7 258.7)">4</text>
<text x="45.5" y="262.2" transform="rotate(-90 45.5 262.2)">5</text>
<text x="47.3" y="258.7" transform="rotate(-90 47.3 258.7)">5</text>
<text x="49" y="262.2" transform="rotate(-90 49 262.2)">6</text>
<text x="50.8" y="258.7" transform="rotate(-90 50.8 258.7)">6</text>
<text x="52.6" y="262.2" transform="rotate(-90 52.6 262.2)">7</text>
<text x="54.3" y="258.7" transform="rotate(-90 54.3 258.7)">7</text>
<text x="56.1" y="262.2" transform="rotate(-90 56.1 262.2)">8</text>
<text x="57.9" y="258.7" transform="rotate(-90 57.9 258.7)">8</text>
<text x="59.6" y="262.2" transform="rotate(-90 59.6 262.2)">9</text>
<text x="61.4" y="258.7" transform="rotate(-90 61.4 258.7)">9</text>
<text x="64.9" y="258.7" transform="rotate(-90 64.9 258.7)">10</text>
<text x="80.8" y="262.2" transform="rotate(-90 80.8 262.2)">1</text>
<text x="82.5" y="258.7" transform="rotate(-90 82.5 258.7)">1</text>
<text x="84.3" y="262.2" transform="rotate(-90 84.3 262.2)">2</text>
<text x="86.1" y="258.7" transform="rotate(-90 86.1 258.7)">2</text>
<text x="87.8" y="262.2" transform="rotate(-90 87.8 262.2)">3</text>
<text x="89.6" y="258.7" transform="rotate(-90 89.6 258.7)">3</text>
<text x="91.4" y="262.2" transform="rotate(-90 91.4 262.2)">4</text>
<text x="93.1" y="258.7" transform="rotate(-90 93.1 258.7)">4</text>
<text x="94.9" y="262.2" transform="rotate(-90 94.9 262.2)">5</text>
<text x="96.7" y="258.7" transform="rotate(-90 96.7 258.7)">5</text>
<text x="98.4" y="262.2" transform="rotate(-90 98.4 262.2)">6</text>
<text x="100.2" y="258.7" transform="rotate(-90 100.2 258.7)">6</text>
<text x="102" y="262.2" transform="rotate(-90 102 262.2)">7</text>
<text x="103.7" y="258.7" transform="rotate(-90 103.7 258.7)">7</text>
<text x="105.5" y="262.2" transform="rotate(-90 105.5 262.2)">8</text>
<text x="107.2" y="258.7" transform="rotate(-90 107.2 258.7)">8</text>
<text x="109" y="262.2" transform="rotate(-90 109 262.2)">9</text>
<text x="110.8" y="258.7" transform="rotate(-90 110.8 258.7)">9</text>
<text x="114.3" y="258.7" transform="rotate(-90 114.3 258.7)">10</text>
<text x="200.7" y="263.2">1</text>
<text x="200.7" y="259.6">2</text>
<text x="204.2" y="261.4">2</text>
<text x="63.1" y="264.2" transform="rotate(-90 63.1 264.2)">10</text>
<text x="112.5" y="264.2" transform="rotate(-90 112.5 264.2)">10</text>
<text x="204.2" y="264.9">1</text>
</g>
<g font-size="3.2" fill="#f00">
<text x="64.8" y="42.7">4</text>
<text x="68.3" y="44.4">SENSOR_VP</text>
<text x="164.3" y="79.4">POWER_LED</text>
<text x="139.1" y="137.6">VCC</text>
<text x="146.4" y="136.2">16</text>
</g>
<g font-size="2.5" fill="#00f">
<text x="293" y="222.6">1</text>
<text x="315.7" y="222.6">4</text>
<text x="293" y="229.7">2</text>
<text x="315.7" y="229.7">3</text>
</g>
</svg>
